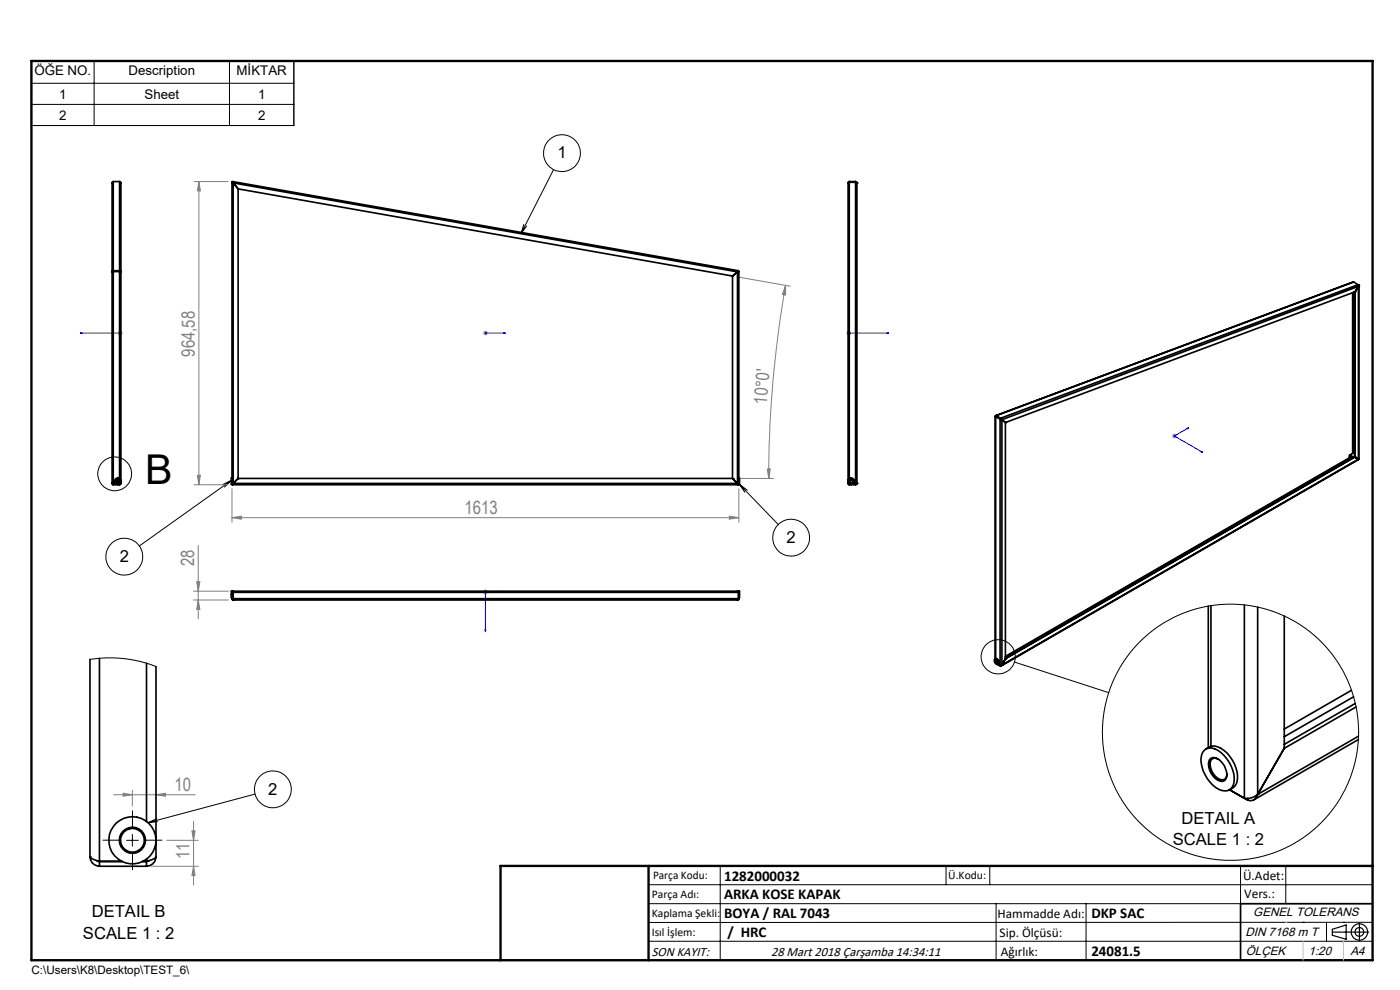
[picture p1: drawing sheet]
<svg xmlns="http://www.w3.org/2000/svg" width="297mm" height="210mm" viewBox="0 0 297 210" stroke-linecap="round" stroke-linejoin="round" font-family="sans-serif">
<g fill="none" stroke="#000" stroke-width=".21">
<path d="M6.7 12.8h55.6v13.8h-55.6zM6.7 17.7h55.6M20 12.8v13.8M48.7 12.8v13.8M6.7 22.1h55.6M117.4 36l-6.9 13.6M111.1 47.6l-.6 2M111.7 47.9l-1.2 1.7M24.8 102.1h.3M25 101.9v.4M49.1 101.9l-19.5 13.9M49.1 101.9l-1.5 1.4"/>
<path d="M49.1 101.9l-1.9 .9M156.9 102.8l8.2 8.5M156.9 102.8l1.6 1.2M156.9 102.8l1.1 1.6M215.2 140.4l20 6.5M26.8 178.3h2.6M28.1 177v2.5M33.3 173.7l-1.9 .8M33.4 174.3l-2 .2M54.1 168.4l-22.7 6.1M137.6 187.7h153.6M137.6 191.7h153.6"/>
<path d="M137.6 199.7h153.6M152.8 183.7v20M200.7 183.7v4M210 183.7v4M211.3 191.7v12M230.4 191.7v12M263.2 183.7v20M272.8 183.7v8M276.4 195.6h.1M281.4 195.6v4.1M285 195.6h.1M291.2 195.6l-153.6 .1"/>
<circle cx="119.2" cy="32.5" r="3.9"/>
<circle cx="24.3" cy="100.5" r="3.6"/>
<circle cx="26.4" cy="118.1" r="3.9"/>
<circle cx="167.8" cy="114.1" r="3.9"/>
<circle cx="211.7" cy="139.3" r="3.6"/>
<circle cx="57.9" cy="167.4" r="3.9"/>
</g>
<g fill="none" stroke="#000" stroke-width=".25">
<path d="M282.6 197.7h7.8M282.6 197.1l3-.9v3l-3-.8zM288.4 195.8v3.8M106.2 203.7h185"/>
<circle cx="288.4" cy="197.7" r="1.74"/>
<circle cx="288.4" cy="197.7" r=".93"/>
</g>
<g fill="none" stroke="#00f" stroke-width=".21">
<path d="M17 70.7h.5h-.5M17 70.7h8.5M25.4 70.7h.2zM25.5 70.7h.1M102.9 70.7h.2zM103 70.7h.1M103 70.7h4.2M107.2 70.7h-.4h.4M180 70.7h.2zM180.1 70.7h.1M180.1 70.7h8.4M188.5 70.7h-.4h.4"/>
<path d="M251.7 90.9l.4-.1-.2 .2zM252.1 90.8l-3 1.7 6 3.4M254.7 95.8l.2-.1 .2 .2zM102.9 133.6h.2l-.1 .4zM106.8 125.4l.4 .1-.4 .2zM107.2 125.5h-4.2v8.5"/>
</g>
<g fill="none" stroke="#808080" stroke-width=".21">
<path d="M41.2 38.5h7.2M42.2 38.5l.3 2h-.6zM42.2 38.5v64.3M156.4 58.7l11.2 2M25 70.7h1M25.2 70.3l.7 .7M25.5 70.2v.9M25.9 70.3l-.7 .7M102.5 70.7h1M102.6 70.3l.7 .7M103 70.2v.9M103.3 70.3l-.7 .7"/>
<path d="M166.7 60.5v2.1l-.7-.1zM166.7 60.5a234.2 234.2 0 0 0-3.6 41M179.5 70.7h1.1M179.7 70.3l.7 .7M180.1 70.2v.9M180.4 70.3l-.7 .7M162.8 99.5h.6l-.3 2zM248.6 92.5h1M248.8 92.1l.7 .7M249.1 92v1M249.5 92.1l-.7 .7M41.2 102.8h7.1"/>
<path d="M41.9 100.8h.6l-.3 2zM42.1 115.7v15.6M49.2 109.8l2-.3v.6zM49.2 103.7v7.1M49.2 109.8h107.5M154.7 109.5l2 .3-2 .3zM156.4 101.5h7.7M156.7 103.7v7.1M41.1 125.4h7.4M41.1 127.3h7.4M41.7 123.4h.7l-.3 2zM42.1 127.3l.3 1.9h-.7z"/>
<path d="M102.5 125.5h1M102.6 125.2l.7 .7M103 125v1M103.3 125.2l-.7 .7M24.1 168.6h17.3M26.1 168.3l2 .3-2 .3zM28.1 167.6v3.4M33.1 168.6l2-.3v.6zM35.3 178.3h6.8M40.7 176.2h.7l-.3 2.1zM41.1 174.2v13.5M32.1 183.8h10"/>
<path d="M41.1 183.8l.3 1.9h-.7z"/>
</g>
<path d="M24.7 102.1h-.5M25 101.7v-.5M25 102.4v.5M25.3 102.1h.5M25.6 178.2h-3.7M28.1 175.7v-3.7M30.6 178.2h3.8M28.1 180.7v3.8" fill="none" stroke="#000" stroke-width=".21" stroke-dasharray="15.2 1.3 1.3 1.3"/>
<path d="M291.2 191.7h-28v12" fill="none" stroke="#000" stroke-width=".35"/>
<path d="M6.7 12.9h284.5v190.8h-284.5zM137.6 183.7v20M291.2 183.7h-185v20" fill="none" stroke="#000" stroke-width=".5"/>
<path d="M276.4 199.7v4M285 199.7v4" fill="none" stroke="#c0c0c0" stroke-width=".21"/>
<path d="M272.8 195.6h.1" fill="none" stroke="#c0c0c0" stroke-width=".25"/>
<g fill="#00f">
<path d="M106.8 70.7h.4zM102.9 70.7h.2z"/>
<path d="M180 70.7h.2zM188.1 70.7h.4zM106.8 125.4v.3l.4-.2zM102.9 133.6l.1 .4 .1-.4zM25.4 70.7h.2zM17 70.7h.5z"/>
<path d="M251.7 90.9l.2 .1 .2-.2zM254.7 95.8l.4 .1-.2-.2z"/>
</g>
<g fill="#808080">
<path d="M33.1 168.6l2-.3v.6zM26.1 168.3l2 .3-2 .3z"/>
<path d="M49.2 109.8l2-.3v.6zM154.7 109.5l2 .3-2 .3z"/>
<path d="M166.7 60.5v2.1l-.7-.1zM162.8 99.5h.6l-.3 2z"/>
<path d="M41.9 100.8h.6l-.3 2zM42.2 38.5l.3 2h-.6zM41.1 183.8l.3 1.9h-.7zM40.7 176.2h.7l-.3 2.1z"/>
<path d="M41.7 123.4h.7l-.3 2zM42.1 127.3l.3 1.9h-.7z"/>
</g>
<g fill="none" stroke="#000" stroke-width=".35">
<path d="M24 38.5l-.2 .2v63.8M24 38.5h1.4M24 38.5v64.3M25.4 38.5l.2 .3v63.7M25.4 38.5v63.1M49.2 38.7l.3 .1M49.2 38.7v64M49.2 38.7h.1M49.3 38.7l.2 .1M49.4 38.5l.1 .3M49.4 38.5l107.2 18.9M49.4 38.5l-.1 .2"/>
<path d="M49.5 38.8h.1M49.5 38.8l107 18.9M49.5 38.8v63.7M49.5 38.8l1 1.3M179.9 38.8v63.7M180.1 38.7h1.4M180.2 38.7l-.3 .1M180.2 38.5l-.3 .3M180.2 38.7h.1M180.2 38.5v63.1M180.2 38.5h1.3M181.5 38.7l.3 .1"/>
<path d="M181.5 38.7h.1M181.5 38.5l.3 .3M181.5 38.5v64.3M181.8 38.8h.1M181.8 38.8v63.7M23.8 57.7h.1M24 57.6h.1M24 57.6l-.2 .1M24 57.6h1.4M25.4 57.6l.2 .1-.2-.3h-1.4l-.2 .3M25.4 57.6h.1M50.5 40.1v61.4"/>
<path d="M50.5 40.1l104.9 18.5M155.4 58.6v42.9M156.5 57.7h.1M156.5 57.7v44.8M156.5 57.7l-1.1 .9M156.6 57.6l-.1 .1M156.6 57.6h.1M156.6 57.4l-.1 .3M156.6 57.4v.2M156.7 57.6l-.2 .1M156.7 57.6v45.1M287.2 59.8l-76 28.4"/>
<path d="M287.2 59.8l-75.9 28.4M287.2 59.8l.9 .6M286.9 62.1v34.1M287.2 62v34.1M287.3 61.9v35M287.4 61.9h.1M287.4 61.9l-74.1 27.7M287.4 61.9v35.1M288.1 60.4l.1 .3M288.1 60.4l-75.8 28.3M288.1 60.4l.1 .1M288.2 60.7h.1"/>
<path d="M288.2 60.5v.2M288.2 60.5h.1M288.2 60.7l-75.7 28.3M288.2 60.7l-.8 1.2M288.2 60.7v36.7M288.3 60.6l-.1 36.8M211.1 88.3v51.5M211.2 88.3v.1M211.2 88.4l1 .5M211.2 88.3h.1M211.2 88.4v51.3M211.3 88.3h.1"/>
<path d="M211.3 88.2l-.1 .1M211.3 88.3l-.1 .1M211.3 88.3l.9 .6M211.3 88.2v.1M211.3 88.2l1 .5M212.2 88.9l.3 .1M212.2 88.9v52.3M212.2 88.9l.2 .1M212.2 88.9h.1M212.3 88.7l.2 .3M212.3 88.7l-.1 .2M212.4 89h.1"/>
<path d="M212.5 89v52.1M212.5 89l.8 .6M213.3 89.6h.1M213.3 89.6v50.2M286.3 97.1l-73 42.1M286.4 97.2l-73.1 42.2M286.6 96.7l-.1-.1a.36 .36 0 0 0-.1 .4 .36 .36 0 0 0 .3 .3M286.6 96.7l.2 .4M286.6 96.7a.31 .31 0 0 0-.2 .3 .31 .31 0 0 0 .3 .3M286.9 97.1v-.2a.37 .37 0 0 0-.4-.4 .37 .37 0 0 0-.4 .3 .37 .37 0 0 0 .3 .4l.2 .2M287.2 96l-.1 .1M287.2 96v.1"/>
<path d="M287.2 96l-.9 .5M287.3 96l-.1 .1M287.3 96.9l.1 .1M287.3 96.9l-74 42.8M287.3 96.9l.8 .5M287.4 97l-74.1 42.8M287.4 97l.8 .4M287.5 97h.1M288.1 97.4h.1M288.2 97.4l-75.8 43.8M288.2 97.4l-75.7 43.7M23.8 102.5l.2 .2"/>
<path d="M23.8 102.5l.2 .3M23.8 102.5h.1M24 102.6v.1M24 102.7h.7M24 102.8h1.4M25.3 102.7h.1M25.4 102.6v.2M25.4 102.6v.1M25.6 102.5l-.2 .2M25.6 102.5l-.2 .3M49.2 101.4h-.1v1.4l.1-.1M49.2 102.7h.1"/>
<path d="M49.3 102.8h107.3M49.3 102.7v.1M49.4 102.6h.1M49.5 102.5l-.3 .2M49.5 102.5l-.2 .2M49.5 102.5l-.2 .3M49.5 102.5h107M50.4 101.6h.1M50.5 101.5l-1 1M50.5 101.5h104.9M155.4 101.5l1.1 1M155.5 101.6h.1"/>
<path d="M156.5 102.5l.1 .3M156.5 102.5l.2 .2M156.5 102.5l.1 .2M156.5 102.6h.1M156.6 102.7h.1M156.6 102.7v.1M156.7 101.4h.2v1.4l-.2-.1M179.9 102.5l.3 .2M179.9 102.5l.3 .3M180.1 102.6l.1 .1M180.2 102.7h.1M180.2 102.8h1.3"/>
<path d="M180.2 102.6v.2M180.9 102.7h.6M181.6 102.6l-.1 .1M181.8 102.5l-.3 .2M181.8 102.5l-.3 .3M181.8 102.5h.1M19.1 139.9v41.8M21.1 139.7v44.1M49.2 125.5h.1M49.2 127l.3 .3M49.2 125.7v-.3h-.1v1.3h.1M49.2 125.7v1.3"/>
<path d="M49.2 127h107.5M49.2 125.7h107.5M49.3 127l.1 .1M49.3 125.7l.1-.2v.2M49.3 126.6h.1M49.3 127l.1 .1zM49.3 127h.1M49.3 125.7v1.3M49.4 125.7l.1 1.6M49.4 125.6l-.1 .1M49.5 125.4l-.1 .3M49.5 125.4l-.3 .3"/>
<path d="M49.5 127.3h.1M49.5 125.4h107M49.5 127.3h107M156.5 125.4l.1 .3v1.3l-.1 .3M156.5 125.4l.2 .3M156.5 127.3h.1M156.7 125.5h.1M156.7 127l-.2 .3M156.7 125.7v-.3h.2v1.3h-.2M156.7 125.7v1.3M211.1 139.8a.7 .7 0 0 1 .6 .4 .7 .7 0 0 1-.1 .8l-.6-.5-.1-.5zM211.2 139.7a.76 .76 0 0 1 .6 .5 .76 .76 0 0 1-.1 .8"/>
<path d="M211.2 139.7l-.1 .1M213.3 139.8h.1M213.3 139.8l-.8 1.3M256.3 128.6v30M256.9 128.5v29.8M264 128.3v41M266.8 128.8v39.7M272.5 130.7v28M31.1 140.7v33.5M33.1 141.4v40.3M211.2 140l.4 .3a.24 .24 0 0 1 .1 .3 .24 .24 0 0 1-.3 .1l-.3-.4zM211.4 140.1l-.2 .1 .1 .3 .2 .2 .2-.2"/>
<path d="M211.7 141l.5 .2M212.2 141.2h.1M212.5 141.1l-.3 .1M212.5 141.1h.1M255.4 159.2a2.57 2.57 0 0 1 3.6 .4 7.3 7.3 0 0 1 2.7 6.9 1.98 1.98 0 0 1-3 1 7.5 7.5 0 0 1-3.8-7.2zM255.8 158.9l.7-.4a2.68 2.68 0 0 1 3.2 .7 7.2 7.2 0 0 1 2.7 6.9 2.65 2.65 0 0 1-1.6 1.5M272.5 158.7l-5.7 9.8M286.7 146.4l-14.2 8.2M287.2 147.8l-14.7 8.5M287.5 149.2l-15 8.7M287.7 150l-15.2 8.7M288.2 156.9l-22.2 12.7"/>
<path d="M288.2 156.2l-21.4 12.3M256.6 161.1a1.76 1.76 0 0 1 2.7 .7 3.3 3.3 0 0 1 .7 3.5 1.16 1.16 0 0 1-1.7 .2 3.8 3.8 0 0 1-1.7-4.4zM258.5 161.1a1.1 1.1 0 0 0-1.3-.1 1.1 1.1 0 0 0-.5 1.2 3.5 3.5 0 0 0 2.5 3.2 1.02 1.02 0 0 0 1.1-1.3M260.8 167.5l3.2 1.8M260.8 167.5l3.9 2.2M264.7 169.4v.3M266.8 168.5a3.5 3.5 0 0 1-2.8 .8M266.8 168.5h.1M266.8 168.5a1.59 1.59 0 0 1-2.1 1.2M19.1 181.7a1.58 1.58 0 0 0 1.3 .8l.7 .2M19.1 181.7a2.03 2.03 0 0 0 2 2.1M19.1 181.7h.1"/>
<path d="M20.6 182.6l.5 .1M21.1 182.7h4.8M21.1 183.8h10M30.3 182.7h.8M31.1 182.2v1.6M31.6 182.6l-.5 .1M33.1 181.7a2.79 2.79 0 0 1-2 1M33.1 181.7a1.98 1.98 0 0 1-2 2.1"/>
<circle cx="25" cy="102.1" r=".67"/>
<circle cx="25" cy="102.1" r=".34"/>
<circle cx="25" cy="102.1" r=".37"/>
<circle cx="180.6" cy="102.1" r=".67"/>
<circle cx="180.6" cy="102.1" r=".33"/>
<circle cx="180.6" cy="102.1" r=".37"/>
<circle cx="28.1" cy="178.2" r="2.77"/>
<circle cx="28.1" cy="178.3" r="5"/>
<circle cx="28.1" cy="178.2" r="2.53"/>
</g>
<g fill="none" stroke="#000" stroke-width=".21">
<path d="M19.1 139.9l3.2-.3 4 .1 3.1 .5 3.7 1.2"/>
<circle cx="261" cy="155.3" r="27.2"/>
</g>
<text font-size="8.7" x="30.8" y="102.7">B</text>
<g font-size="3.9" fill="#808080">
<text x="41.3" y="75.7" transform="rotate(-90 41.3 75.7)">964,58</text>
<text x="162.7" y="85.8" transform="rotate(-85 162.7 85.8)">10°0'</text>
<text x="98.5" y="108.9">1613</text>
<text x="41.2" y="120.1" transform="rotate(-90 41.2 120.1)">28</text>
<text x="37" y="167.7">10</text>
<text x="40.2" y="182.3" transform="rotate(-90 40.2 182.3)">11</text>
</g>
<g font-size="3.5">
<text x="118.3" y="33.6">1</text>
<text x="25.4" y="119.2">2</text>
<text x="166.9" y="115.2">2</text>
<text x="56.9" y="168.6">2</text>
<text x="248.8" y="179.3">SCALE 1 : 2</text>
<text x="250.6" y="174.8">DETAIL A</text>
<text x="19.5" y="194.6">DETAIL B</text>
<text x="17.6" y="199.1">SCALE 1 : 2</text>
</g>
<g font-size="3.2">
<text x="153.6" y="190.8">ARKA KOSE KAPAK</text>
<text x="153.6" y="186.8">1282000032</text>
<text x="153.6" y="194.8">BOYA / RAL 7043</text>
<text x="231.5" y="194.8">DKP SAC</text>
<text x="154.3" y="198.8">/ HRC</text>
<text x="231.5" y="202.8">24081.5</text>
</g>
<g font-size="2.8">
<text x="7.3" y="16">ÖĞE NO.</text>
<text x="27.3" y="16">Description</text>
<text x="50.2" y="16">MİKTAR</text>
<text x="12.5" y="20.9">1</text>
<text x="30.6" y="20.9">Sheet</text>
<text x="54.7" y="20.9">1</text>
<text x="12.5" y="25.4">2</text>
<text x="54.7" y="25.4">2</text>
<text x="263.7" y="186.7">Ü.Adet:</text>
<text x="263.9" y="190.5">Vers.:</text>
<text x="211.6" y="194.8">Hammadde Adı:</text>
<text x="138.3" y="202.8">SON KAYIT:</text>
<text x="163.6" y="202.8">28 Mart 2018 Çarşamba 14:34:11</text>
<text x="212.1" y="198.7">Sip. Ölçüsü:</text>
<text x="212.3" y="202.7">Ağırlık:</text>
</g>
<g font-size="2.6">
<text x="265.9" y="194.4">GENEL TOLERANS</text>
<text x="264.2" y="198.5">DIN 7168 m T</text>
<text x="264.3" y="202.6">ÖLÇEK</text>
<text x="277.6" y="202.6">1:20</text>
<text x="286.5" y="202.6">A4</text>
</g>
<g font-size="2.5">
<text x="138.3" y="190.5">Parça Adı:</text>
<text x="138.5" y="186.5">Parça Kodu:</text>
<text x="201.2" y="186.5">Ü.Kodu:</text>
<text x="138.3" y="194.5">Kaplama Şekli:</text>
<text x="138.3" y="198.6">Isıl İşlem:</text>
<text x="6.7" y="206.7">C:\Users\K8\Desktop\TEST_6\</text>
</g>
</svg>
